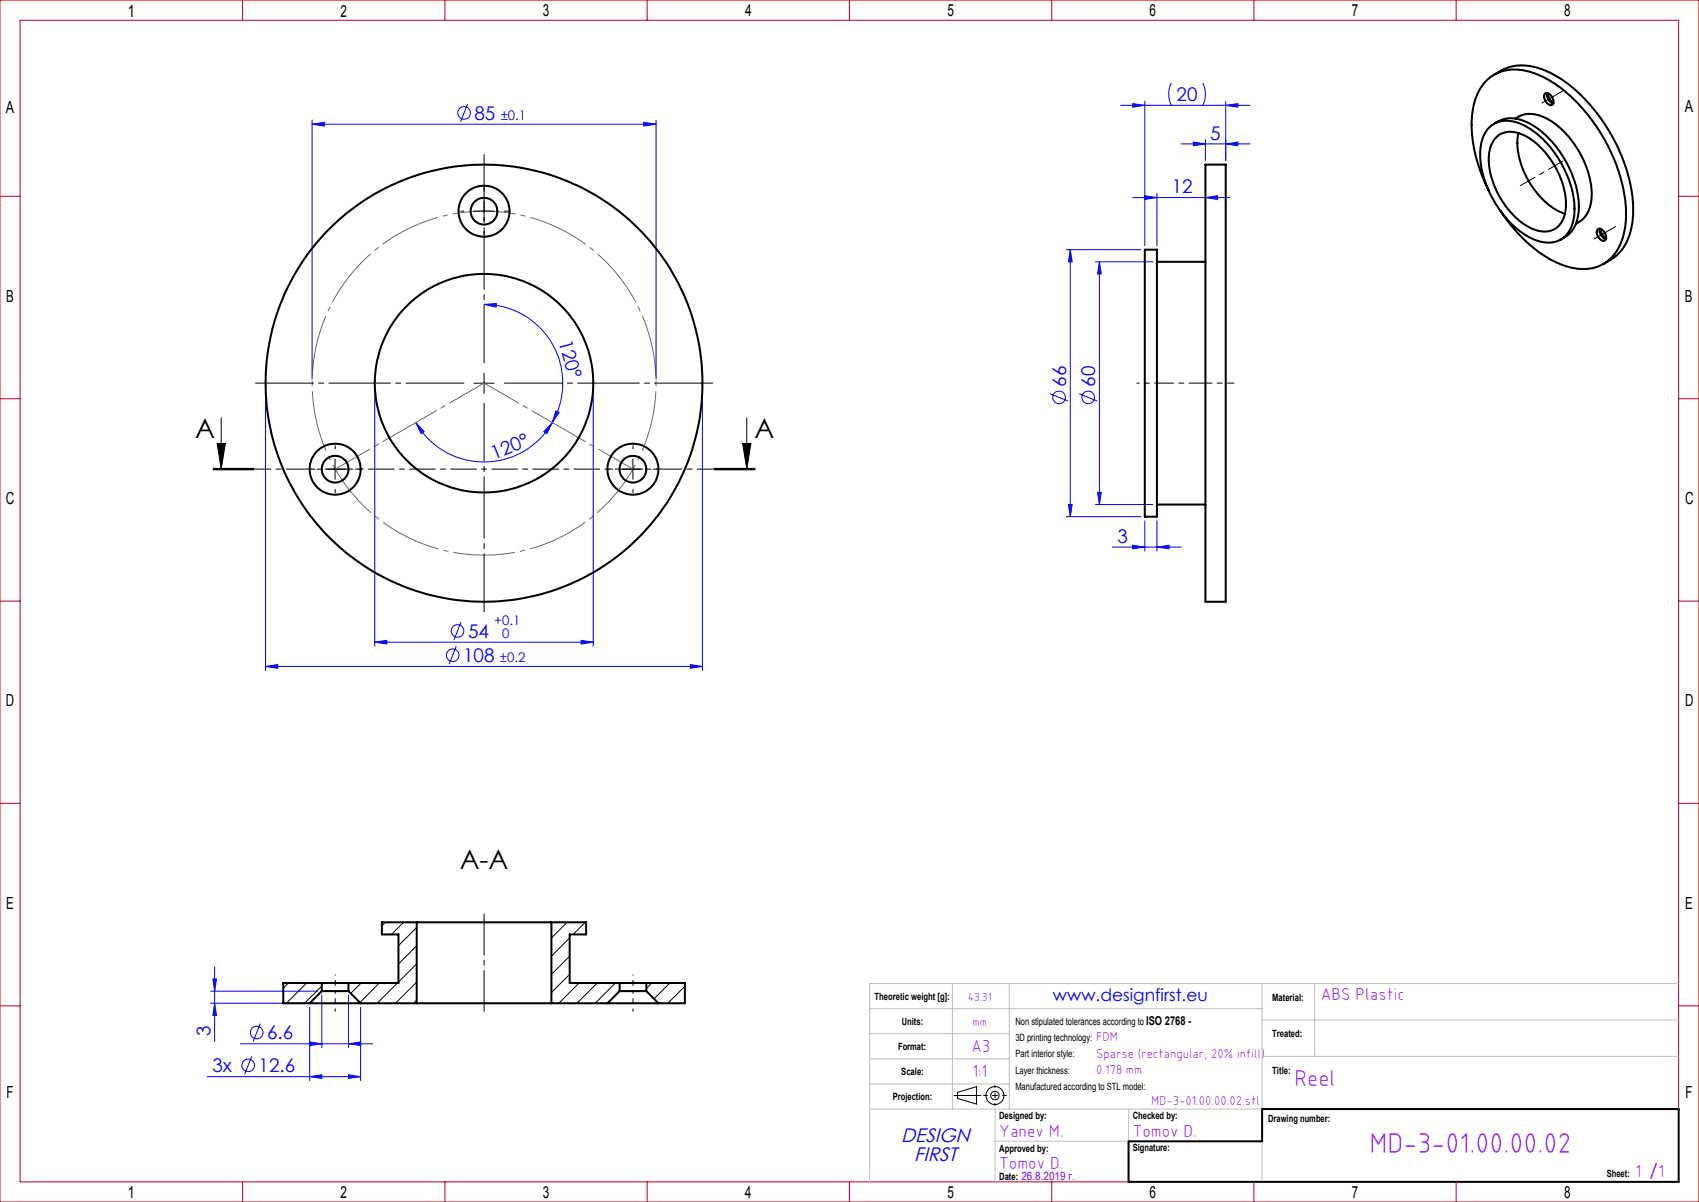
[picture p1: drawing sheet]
<svg xmlns="http://www.w3.org/2000/svg" width="420mm" height="297mm" viewBox="0 0 420 297" stroke-linecap="round" stroke-linejoin="round" font-family="sans-serif">
<g fill="none" stroke="#00f" stroke-width=".25">
<path d="M77.2 30.7l3-.5v.9zM77.2 29.7v64M77.2 30.7h85M115.6 25.7l-1.8 4.4M159.1 30.2l3.1 .5-3.1 .4zM162.2 29.7v64M277 26h32M280 25.6l3 .4-3 .5zM283 25v35.7M289.6 20.5a6.4 6.4 0 0 0 0 5.5M292 35.6h17M295 35.1l3 .5-3 .4z"/>
<path d="M297.3 20.5a6.1 6.1 0 0 1 0 5.5M298 34.5v5.2M303 26l3-.4v.9zM303 35.6l3-.5v.9zM303 25v14.7M280 48.8h24M283 48.4l3 .4-3 .5zM286 47.8v12.9M298 48.8l3-.4v.9zM119.7 75.2l3-.2-.1 .9zM119.7 75.2a19.5 19.5 0 0 1 16.8 29.2M263.6 61.7h18.4"/>
<path d="M264.6 61.7v66M264.6 61.7l.4 3h-.9zM270.8 64.7h14.2M271.8 64.7l.4 3h-.9zM271.8 64.7v60M65.7 95.7v70M92.6 95.7v64M146.6 95.7v64M173.6 95.7v70M259.6 97.3l4.4 1.8M266.8 97.3l4.4 1.8M102.8 104.4l2 2.2-.7 .5z"/>
<path d="M102.8 104.4a19.5 19.5 0 0 0 33.7 0M136.5 104.4l-1.3 2.7-.8-.5zM137.4 101.5l.8 .4-1.7 2.5zM263.6 127.7h18.4M264.1 124.7h.9l-.4 3zM270.8 124.7h14.2M271.3 121.7h.9l-.4 3zM275 135.2h17M280 134.7l3 .5-3 .4zM283 128.7v7.5M286 135.2l3-.5v.9zM286 128.7v7.5"/>
<path d="M92.6 158.7l3-.5v.9zM92.6 158.7h54M112.8 159.7l-1.8 4.4M114 153.7l-1.8 4.4M143.7 158.2l2.9 .5-2.9 .4zM65.7 164.7l3-.5v.9zM65.7 164.7h107.9M170.6 164.2l3 .5-3 .4zM53.1 238.9v18.4M52.1 244.9h26.5M52.1 247.9h23.5M52.6 241.9h.9l-.4 3z"/>
<path d="M53.1 247.9l.4 3h-.9zM59.4 257.9h32.7M64.3 252.9l-1.7 4.4M76.6 257.5l3 .4-3 .4zM76.6 248.9v18.1M79.6 245.9v13M86.1 257.9l3-.4v.8zM86.1 245.9v13M89.1 248.9v18.1M51.2 266h37.9M62.2 261l-1.7 4.5M76.6 266l3-.4v.8z"/>
<path d="M86.1 265.6l3 .4-3 .4z"/>
<circle cx="114.7" cy="27.9" r="1.55"/>
<circle cx="261.8" cy="98.2" r="1.56"/>
<circle cx="269" cy="98.2" r="1.56"/>
<circle cx="113.1" cy="155.9" r="1.56"/>
<circle cx="111.9" cy="161.9" r="1.56"/>
<circle cx="63.5" cy="255.1" r="1.55"/>
<circle cx="61.3" cy="263.2" r="1.55"/>
</g>
<g fill="none" stroke="#000" stroke-width=".25">
<path d="M117.2 52.2h5M119.7 49.7v5M117.2 94.7h5M119.7 92.2v5M52.7 116.1h10zM52.7 115.9h10M52.7 115.7h10M53.7 109.6h2l-1 6.3zM54.7 103.2v12.7M80.4 115.9h4.9M82.8 113.4v5M154 115.9h5"/>
<path d="M156.5 113.4v5M176.6 115.9h10M176.6 115.7h10M176.6 116.1h10M183.6 109.6h2l-1 6.3zM184.6 103.2v12.7M235.9 270.7h6.6M236.7 269.9l4.7-1.4v4.3l-4.7-1.4z"/>
<circle cx="245.9" cy="270.7" r="1.04"/>
<circle cx="246" cy="270.7" r="2.22"/>
</g>
<path d="M119.7 52.2a42.5 42.5 0 0 0-37.2 63.1 42.5 42.5 0 0 0 73.2 1.9 42.5 42.5 0 0 0-33.8-65h-2.2" fill="none" stroke="#6a6a6a" stroke-width=".25" stroke-dasharray="15.2 1.3 1.3 1.3" stroke-dashoffset="7.5" stroke-linecap="butt"/>
<path d="M186.6 115.9h-133.9" fill="none" stroke="#000" stroke-width=".25" stroke-dasharray="6.3 1.3 1.3 1.3" stroke-dashoffset="2.3"/>
<path d="M386.4 39.8l-10.5 6.1M286 94.7h12" fill="none" stroke="#000" stroke-width=".25" stroke-dasharray="15.2 1.3 1.3 1.3" stroke-dashoffset="11.1"/>
<path d="M298 94.7h7" fill="none" stroke="#000" stroke-width=".25" stroke-dasharray="15.2 1.3 1.3 1.3" stroke-dashoffset="13.6"/>
<path d="M286 94.7h-5M82.9 249.9v-5M156.5 249.9v-5M246 273.2v-5" fill="none" stroke="#000" stroke-width=".25" stroke-dasharray="15.2 1.3 1.3 1.3" stroke-dashoffset="14.6"/>
<g fill="none" stroke="#000" stroke-width=".25" stroke-dasharray="15.2 1.3 1.3 1.3">
<path d="M381.2 25.5l2.4-1.4M386.4 22.4l-2.8 1.7M114.7 52.2h-.8M119.7 47.2v-.8M119.7 57.2v.8M124.7 52.2h.8M394.2 59l2.4-1.4M399.4 56l-2.8 1.6M77.9 115.9h-.8M82.9 110.9v-.8M87.9 115.9h.8M151.5 115.9h-.8"/>
<path d="M156.5 110.9v-.8M161.5 115.9h.8M82.9 120.9v.8M156.5 120.9v.8"/>
</g>
<path d="M82.9 240.9v4M156.5 240.9v4" fill="none" stroke="#000" stroke-width=".25" stroke-dasharray="15.2 1.3 1.3 1.3" stroke-dashoffset="15.1"/>
<path d="M119.7 249.9v-24" fill="none" stroke="#000" stroke-width=".25" stroke-dasharray="15.2 1.3 1.3 1.3" stroke-dashoffset="5.1"/>
<path d="M114.7 94.7h-51.5M119.7 89.7v-51.5M119.7 99.7v51.5M124.7 94.7h51.5" fill="none" stroke="#000" stroke-width=".25" stroke-dasharray="15.2 1.3 1.3 1.3" stroke-dashoffset=".9"/>
<path d="M248.8 270.7h-5.7" fill="none" stroke="#000" stroke-width=".25" stroke-dasharray="15.2 1.3 1.3 1.3" stroke-dashoffset="14.3"/>
<path d="M279 282h33v-8h103v18h-136z" fill="none" stroke="#000" stroke-width=".5"/>
<path d="M0 0h420v297h-420z" fill="none" stroke="#f00" stroke-width=".25"/>
<g fill="none" stroke="#b4002d" stroke-width=".25">
<path d="M60 0v5M110 0v5M160 0v5M210 0v5M260 0v5M310 0v5M360 0v5M0 48.5h5M415 48.5h5M0 98.5h5M415 98.5h5M0 148.5h5"/>
<path d="M415 148.5h5M0 198.5h5M415 198.5h5M0 248.5h5M415 248.5h5M415 274v-269h-410v287h274M60 292v5M110 292v5M160 292v5M210 292v5M260 292v5M310 292v5"/>
<path d="M360 292v5"/>
</g>
<path d="M119.7 94.7l-36.8 21.2M119.7 94.7l36.8 21.2" fill="none" stroke="#6a6a6a" stroke-width=".25" stroke-dasharray="15.2 1.3 1.3 1.3" stroke-dashoffset="5.4"/>
<g fill="none" stroke="#c0c0c0" stroke-width=".25">
<path d="M215 249.2h97M215 255.4h34.5M235.4 243v31M249.5 243v31M312 243v30.8M312 252h103M325 243v18M415 243h-200v49M215 274h96.7M215 267.8h34.5M215 261.6h34.5M246 274v18"/>
<path d="M279 274v7.8M312 261h103M246 282h32.7M312 282.3v9.5"/>
</g>
<path d="M183.6 109.6h2l-1 6.3zM53.7 109.6h2l-1 6.3z" fill="#000"/>
<g fill="#00f">
<path d="M137.4 101.5l.8 .4-1.7 2.5zM119.7 75.2l3-.2-.1 .9z"/>
<path d="M77.2 30.7l3-.5v.9zM159.1 30.2l3.1 .5-3.1 .4z"/>
<path d="M102.8 104.4l2 2.2-.7 .5zM136.5 104.4l-1.3 2.7-.8-.5z"/>
<path d="M86.1 257.9l3-.4v.8zM76.6 257.5l3 .4-3 .4z"/>
<path d="M86.1 265.6l3 .4-3 .4zM76.6 266l3-.4v.8z"/>
<path d="M65.7 164.7l3-.5v.9zM170.6 164.2l3 .5-3 .4zM92.6 158.7l3-.5v.9zM143.7 158.2l2.9 .5-2.9 .4zM280 25.6l3 .4-3 .5zM303 26l3-.4v.9zM295 35.1l3 .5-3 .4zM303 35.6l3-.5v.9zM283 48.4l3 .4-3 .5zM298 48.8l3-.4v.9zM280 134.7l3 .5-3 .4zM286 135.2l3-.5v.9z"/>
<path d="M271.3 121.7h.9l-.4 3zM271.8 64.7l.4 3h-.9zM264.1 124.7h.9l-.4 3zM264.6 61.7l.4 3h-.9z"/>
<path d="M52.6 241.9h.9l-.4 3zM53.1 247.9l.4 3h-.9z"/>
</g>
<g fill="none" stroke="#000" stroke-width=".5">
<path d="M369.4 18.4l1.8-1a12.3 12.3 0 0 1 11.5 .3 37.9 37.9 0 0 1 16.5 17.2 34.3 34.3 0 0 1 4.2 20.8 11.9 11.9 0 0 1-5.3 8.5l-1.7 1M367.8 31.9a6.8 6.8 0 0 1 8.5-1.1 25.2 25.2 0 0 1 12.5 16.7 12.7 12.7 0 0 1-1.1 10 6.6 6.6 0 0 1-8.3 1.8 24.1 24.1 0 0 1-12.1-13.9 15.8 15.8 0 0 1-.4-12.1zM369.3 30.6l1.1-.6a8.2 8.2 0 0 1 8.2 .8 25.6 25.6 0 0 1 11.7 21.3 7.9 7.9 0 0 1-3.4 6.5l-1.1 .6M370 33.8a5.9 5.9 0 0 1 6.8-.3 20.6 20.6 0 0 1 10.3 18 5.6 5.6 0 0 1-4.5 5.7 11.3 11.3 0 0 1-8.9-4.5l-1.1-1.3a19.4 19.4 0 0 1-4.4-13.9 6.8 6.8 0 0 1 1.8-3.7zM374.6 29.3l.8-.4a7.7 7.7 0 0 1 7.8 .8l.2 .2a23.2 23.2 0 0 1 10.1 19 7 7 0 0 1-3.1 5.9l-.8 .5M375.4 32.9a18.3 18.3 0 0 0 3.6 13.6l.4 .6a15.5 15.5 0 0 0 7.5 5.7M381.9 23.1a1.62 1.62 0 0 1 2.1 1.6v.1a.85 .85 0 0 1-.4 1.1 .85 .85 0 0 1-1.1-.4l-.7-1a1.36 1.36 0 0 1 .1-1.4zM384 25.5l-1-1.3-.5-1.2-.1 .6 .3 .8 .6 .9 .7 .3M298 40.7h5v108h-5zM368 47a33.3 33.3 0 0 1-3.8-20.5 10.5 10.5 0 0 1 7.9-9.1 16.5 16.5 0 0 1 12.3 3.3 42.7 42.7 0 0 1 17.6 31.6 15 15 0 0 1-4.3 12 11.4 11.4 0 0 1-11.8 1 34.1 34.1 0 0 1-15-13.2M395 56.7a1.71 1.71 0 0 1 2 1.7 .8 .8 0 0 1-.4 1.1 .8 .8 0 0 1-1-.4l-.8-1.2a1.17 1.17 0 0 1 .2-1.2zM395.5 56.5l.6 1.4 .9 1.2-.7-.3-.5-.7-.3-.8z"/>
<path d="M283 61.7h3v66h-3zM286 64.7h12M286 124.7h12M103 227.9h33.3M103 227.9h-8.6v3h4.1v12h-12.4M103 227.9v20M136.3 227.9h8.6v3h-4.1v12h12.4M136.3 227.9v20M76.6 247.9h12.5M79.6 242.9h6.5M79.6 244.9h6.5M79.6 242.9h-9.6v5h6.6"/>
<path d="M79.6 242.9v2M79.6 244.9l-3 3M86.1 244.9l3 3M86.1 242.9v2M89.1 247.9h13.9M103 247.9h33.3M136.3 247.9h13.9M150.2 247.9h12.6M153.2 244.9h6.6M153.2 242.9h6.6M153.2 244.9l-3 3M153.2 242.9v2"/>
<path d="M159.8 242.9h9.5v5h-6.5M159.8 244.9l3 3M159.8 242.9v2"/>
<circle cx="119.6" cy="52.2" r="3.3"/>
<circle cx="119.7" cy="52.2" r="6.3"/>
<circle cx="119.6" cy="94.7" r="54"/>
<circle cx="119.6" cy="94.7" r="27"/>
<circle cx="82.8" cy="115.9" r="6.3"/>
<circle cx="82.8" cy="115.9" r="3.3"/>
<circle cx="156.5" cy="115.9" r="6.3"/>
<circle cx="156.5" cy="115.9" r="3.3"/>
</g>
<g fill="none" stroke="#000" stroke-width=".25">
<path d="M95.3 227.9l-.9 .9M99.8 227.9l-3 3M103 229.2l-4.5 4.5M103 233.7l-4.5 4.5M103 238.2l-4.5 4.5M140.2 227.9l-3.9 3.9M140.8 231.7l-4.5 4.6M140.8 236.3l-4.5 4.5M144.7 227.9l-3 3M71.3 242.9l-1.3 1.3M75.8 242.9l-5 5M79.6 243.6l-4.3 4.3"/>
<path d="M89.3 242.9l-2.6 2.6M93.8 242.9l-4.8 4.8M98.2 242.9l-5 5M103 242.6l-5.2 5.3M103 247.1l-.8 .8M140.8 240.7l-4.5 4.5M143.2 242.9l-5.1 5M147.6 242.9l-5 5M152.1 242.9l-5 5M161.1 242.9l-1.3 1.4M165.6 242.9l-3.9 3.9M169.3 243.7l-4.2 4.2"/>
</g>
<text font-size="7.1" fill="#8000ff" x="338.5" y="284.9">MD-3-01.00.00.02</text>
<g font-size="6.7">
<text x="48.3" y="108.1">A</text>
<text x="186.5" y="108.1">A</text>
<text x="113.6" y="214.6">A-A</text>
</g>
<text font-size="5.6" fill="#8000ff" x="320" y="268.2">Reel</text>
<g font-size="4.8" fill="#00f">
<text x="222.8" y="282.3">DESIGN</text>
<text x="226" y="286.8">FIRST</text>
</g>
<g font-size="4.7" fill="#00f">
<text x="117.3" y="29.6">85</text>
<text x="290.9" y="25">20</text>
<text x="299.1" y="34.5">5</text>
<text x="289.7" y="47.8">12</text>
<text x="138.1" y="84.5" transform="rotate(74 138.1 84.5)">120°</text>
<text x="263.5" y="95.6" transform="rotate(-90 263.5 95.6)">66</text>
<text x="270.7" y="95.6" transform="rotate(-90 270.7 95.6)">60</text>
<text x="122.2" y="113.6" transform="rotate(-22 122.2 113.6)">120°</text>
<text x="276.2" y="134.1">3</text>
<text x="115.7" y="157.6">54</text>
<text x="114.5" y="163.6">108</text>
<text x="52.1" y="256.1" transform="rotate(-90 52.1 256.1)">3</text>
<text x="66" y="256.8">6.6</text>
<text x="52.5" y="264.9">3x</text>
<text x="63.9" y="264.9">12.6</text>
</g>
<g font-size="4.3" fill="#8000ff">
<text x="240.2" y="260.1">A3</text>
<text x="240.4" y="266.2">1:1</text>
<text x="247" y="281">Yanev M.</text>
<text x="280" y="281">Tomov D.</text>
<text x="247" y="288.8">Tomov D.</text>
<text x="404.3" y="290.8">1 /1</text>
</g>
<text font-size="4.2" x="31.6" y="4.2">1</text>
<text font-size="4.2" fill="#00f" x="260.3" y="247.2">www.designfirst.eu</text>
<text font-size="4.2" fill="#8000ff" x="326.5" y="247.2">ABS Plastic</text>
<g font-size="4.1">
<text x="84.2" y="4.1">2</text>
<text x="134.2" y="4">3</text>
<text x="184.2" y="4">4</text>
<text x="234.2" y="4">5</text>
<text x="284.2" y="4">6</text>
<text x="334.2" y="4.1">7</text>
<text x="386.7" y="4">8</text>
<text x="1.5" y="27.9">A</text>
<text x="416.5" y="27.8">A</text>
<text x="1.5" y="74.5">B</text>
<text x="416.5" y="74.5">B</text>
<text x="1.4" y="124.5">C</text>
<text x="416.5" y="124.5">C</text>
<text x="1.5" y="174.5">D</text>
<text x="416.6" y="174.5">D</text>
<text x="1.6" y="224.5">E</text>
<text x="416.6" y="224.5">E</text>
<text x="1.6" y="271.3">F</text>
<text x="416.7" y="271.3">F</text>
<text x="31.6" y="296">1</text>
<text x="84.2" y="296">2</text>
<text x="134.2" y="296">3</text>
<text x="184.2" y="296">4</text>
<text x="234.2" y="296">5</text>
<text x="284.2" y="296">6</text>
<text x="334.2" y="296">7</text>
<text x="386.7" y="296">8</text>
</g>
<g font-size="3.3" fill="#00f">
<text x="123.8" y="29.6">±0.1</text>
<text x="122.2" y="154.5">+0.1</text>
<text x="124.1" y="157.6">0</text>
<text x="123.5" y="163.6">±0.2</text>
</g>
<g font-size="3.2" fill="#8000ff">
<text x="271" y="257.2">FDM</text>
<text x="271" y="261.3">Sparse (rectangular; 20% infill)</text>
<text x="271" y="265.3">0.178 mm</text>
<text x="284.6" y="273">MD-3-01.00.00.02.stl</text>
</g>
<text font-size="3" x="283.3" y="253.2">ISO 2768 -</text>
<g font-size="2.9" fill="#8000ff">
<text x="239.2" y="247.2">43.31</text>
<text x="240.4" y="253.4">mm</text>
<text x="252.5" y="291.6">26.8.2019 г.</text>
</g>
<g font-size="2.5">
<text x="216.2" y="247">Theoretic weight [g]:</text>
<text x="314.5" y="247.3">Material:</text>
<text x="222.9" y="253.4">Units:</text>
<text x="251" y="257.2">3D printing technology:</text>
<text x="251" y="253.2">Non stipulated tolerances according to</text>
<text x="314.5" y="256.3">Treated:</text>
<text x="222" y="259.3">Format:</text>
<text x="251" y="261.2">Part interior style:</text>
<text x="222.8" y="265.7">Scale:</text>
<text x="251" y="269.3">Manufactured according to STL model:</text>
<text x="251" y="265.3">Layer thickness:</text>
<text x="314.5" y="265.3">Title:</text>
<text x="220.7" y="271.7">Projection:</text>
<text x="247" y="276.6">Designed by:</text>
<text x="280" y="276.6">Checked by:</text>
<text x="313.5" y="277.3">Drawing number:</text>
<text x="247" y="284.6">Approved by:</text>
<text x="280" y="284.5">Signature:</text>
<text x="247" y="291.6">Date:</text>
<text x="397.2" y="290.8">Sheet:</text>
</g>
</svg>
